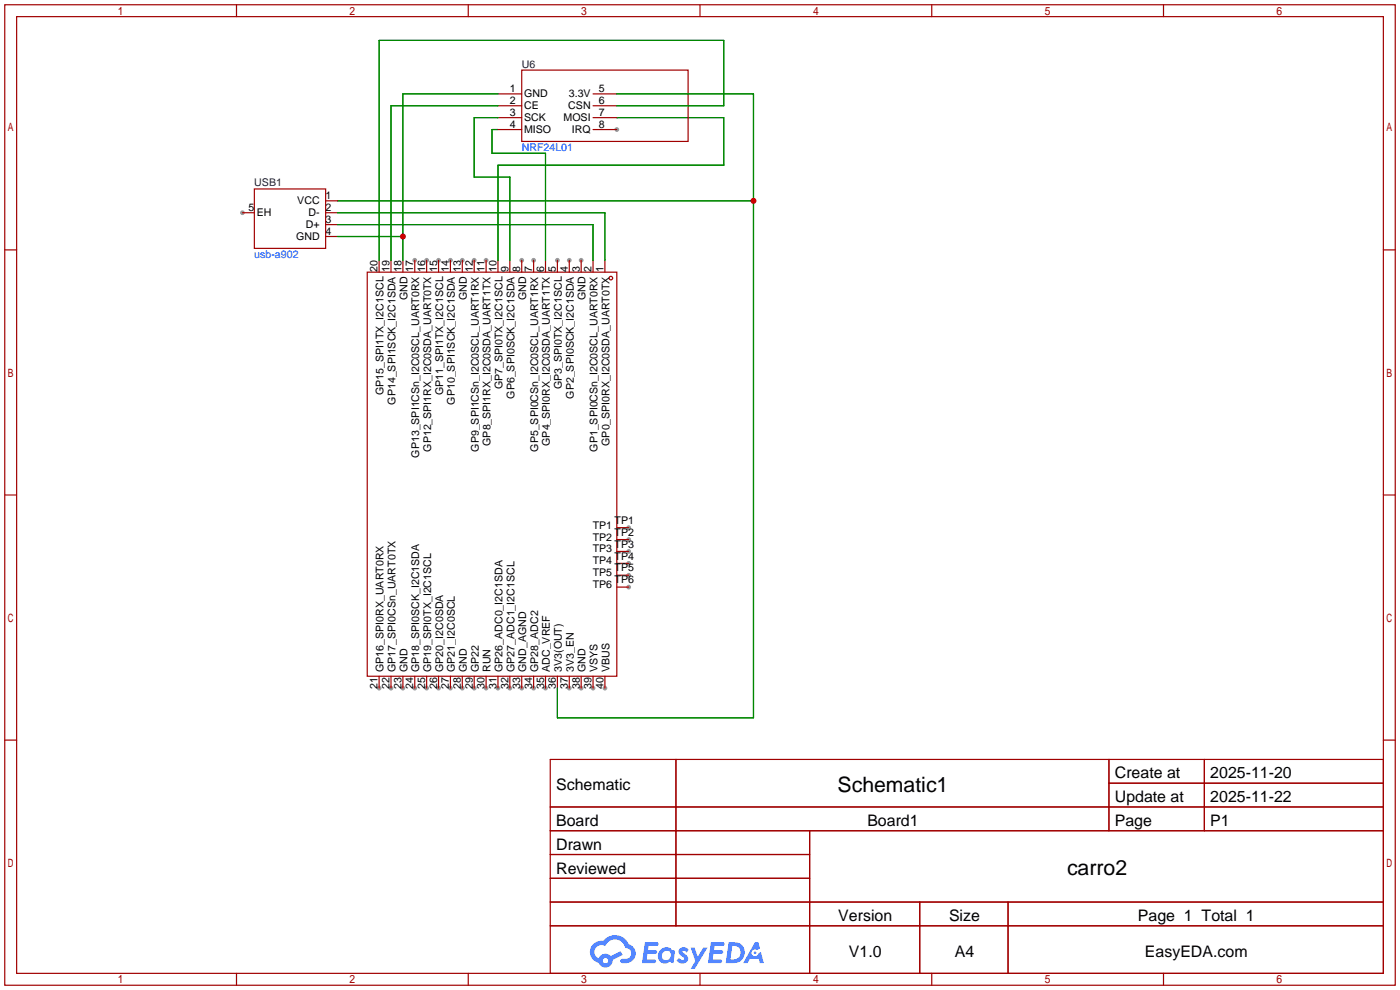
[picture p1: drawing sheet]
<svg xmlns="http://www.w3.org/2000/svg" width="299mm" height="212mm" viewBox="0 0 299 212" stroke-linecap="round" stroke-linejoin="round" font-family="sans-serif">
<g fill="#999">
<circle cx="124.2" cy="55.6" r=".51"/>
<circle cx="121.7" cy="55.6" r=".51"/>
<circle cx="119.1" cy="55.6" r=".51"/>
<circle cx="114" cy="55.6" r=".51"/>
<circle cx="111.5" cy="55.6" r=".51"/>
<circle cx="103.9" cy="55.6" r=".51"/>
<circle cx="101.3" cy="55.6" r=".51"/>
<circle cx="98.8" cy="55.6" r=".51"/>
<circle cx="96.3" cy="55.6" r=".51"/>
<circle cx="93.7" cy="55.6" r=".51"/>
<circle cx="91.2" cy="55.6" r=".51"/>
<circle cx="88.6" cy="55.6" r=".51"/>
<circle cx="81" cy="147.1" r=".51"/>
<circle cx="83.6" cy="147.1" r=".51"/>
<circle cx="86.1" cy="147.1" r=".51"/>
<circle cx="88.6" cy="147.1" r=".51"/>
<circle cx="91.2" cy="147.1" r=".51"/>
<circle cx="93.7" cy="147.1" r=".51"/>
<circle cx="96.3" cy="147.1" r=".51"/>
<circle cx="98.8" cy="147.1" r=".51"/>
<circle cx="101.3" cy="147.1" r=".51"/>
<circle cx="103.9" cy="147.1" r=".51"/>
<circle cx="106.4" cy="147.1" r=".51"/>
<circle cx="109" cy="147.1" r=".51"/>
<circle cx="111.5" cy="147.1" r=".51"/>
<circle cx="114" cy="147.1" r=".51"/>
<circle cx="116.6" cy="147.1" r=".51"/>
<circle cx="121.7" cy="147.1" r=".51"/>
<circle cx="124.2" cy="147.1" r=".51"/>
<circle cx="126.7" cy="147.1" r=".51"/>
<circle cx="129.3" cy="147.1" r=".51"/>
<circle cx="134.4" cy="112.8" r=".51"/>
<circle cx="134.4" cy="115.3" r=".51"/>
<circle cx="134.4" cy="117.9" r=".51"/>
<circle cx="134.4" cy="120.4" r=".51"/>
<circle cx="134.4" cy="122.9" r=".51"/>
<circle cx="134.4" cy="125.5" r=".51"/>
<circle cx="131.8" cy="27.7" r=".51"/>
<circle cx="51.8" cy="45.5" r=".51"/>
</g>
<g fill="none" stroke="#a10000" stroke-width=".25">
<path d="M1 1h297.2v209.6h-297.2zM3.6 3.6h292.1v204.4h-292.1zM50.5 1v2.6M100.1 1v2.6M149.6 1v2.6M199.1 1v2.6M248.7 1v2.6M1 53.4h2.6M295.7 53.4h2.5M1 105.8h2.6M295.7 105.8h2.5M1 158.2h2.6"/>
<path d="M295.7 158.2h2.5M117.6 162.3h178.1v45.7h-178.1zM117.6 172.5h178.1M117.6 177.5h178.1M144.5 162.3v35.6M173 177.5v30.5M237 162.3v15.2M237 167.4h58.7M257.4 162.3v15.2M117.6 182.6h55.4M117.6 192.8h178.1M117.6 187.7h55.4"/>
<path d="M117.6 197.9h178.1M196.6 192.8v15.2M215.4 192.8v15.2M50.5 208v2.6M100.1 208v2.6M149.6 208v2.6M199.1 208v2.6M248.7 208v2.6"/>
</g>
<g fill="#5487ff">
<path d="M145.3 202.7a1.3 1.3 0 0 1 1.9 .3l-.4 .6a.54 .54 0 0 0-.9-.2l.1 .2a1.34 1.34 0 0 1 .9 1.8 1.47 1.47 0 0 1-2.3-.1l.5-.6 .8 .5a.31 .31 0 0 0 .4-.3 .31 .31 0 0 0-.3-.4 1.12 1.12 0 0 1-.7-1.8z"/>
<path d="M147.6 202.5h.9l.6 2 1.2-2h.9l-2.7 4.6h-.9l1-1.7z"/>
<path d="M137.8 201.4h1.7a1.31 1.31 0 0 1 1.2 .2 .4 .4 0 0 1-.3 .5l-1.8 .1-.1 .9h1.6a.4 .4 0 0 1 .4 .4 .4 .4 0 0 1-.5 .4h-1.6l-.2 1.2h1.4a.46 .46 0 0 1 .5 0 .46 .46 0 0 1 .1 .5l-.4 .2h-2.6z"/>
<path d="M151.9 201.4h1.7a1.32 1.32 0 0 1 1.2 .2 .39 .39 0 0 1-.3 .5l-1.8 .1-.1 .9h1.6a.4 .4 0 0 1 .4 .4 .4 .4 0 0 1-.4 .4h-1.7l-.2 1.2h1.4a.46 .46 0 0 1 .5 0 .46 .46 0 0 1 .1 .5l-.4 .2h-2.6z"/>
<path d="M161.3 201.4h.8l.3 1.3-.6 .4a.75 .75 0 0 0-1.1 .3 .75 .75 0 0 0 .5 1 .75 .75 0 0 0 .9-.7l.5-.2 .6 2.3h-.8l-.3-.9h-1.8l-.5 .9h-1z"/>
<path d="M155.7 201.4l-.6 4.4h1.5a2.27 2.27 0 0 0 2.6-2.2 2.27 2.27 0 0 0-2.7-2.2zM156.5 202.1a1.5 1.5 0 0 1 1.8 1.6 1.5 1.5 0 0 1-1.9 1.4h-.3z"/>
<path d="M141.2 203a1.6 1.6 0 0 0-.3 2.3 1.6 1.6 0 0 0 2.3 .2l.7 .3 .3-2.4-.1-.3-.5-.1a1.58 1.58 0 0 0-2.4 0zM141.8 203.5a.98 .98 0 0 1 1.6 .4 .98 .98 0 0 1-1.1 1.3 .94 .94 0 0 1-.9-.7 .94 .94 0 0 1 .4-1z"/>
<path d="M126.8 201.8a2.37 2.37 0 0 0 1.1 4 1.54 1.54 0 0 0 1.8 1 1.54 1.54 0 0 0 1.2-1.6l2.2-1.1-.5-.8-2 1a1.57 1.57 0 0 0-2.7 .5 1.5 1.5 0 0 1-.7-2.1 1.5 1.5 0 0 1 2.2-.5 2.23 2.23 0 0 1 2.3-1.4 2.23 2.23 0 0 1 2 1.8 1.16 1.16 0 0 1 1.2 1.1 1.16 1.16 0 0 1-1.1 1.2h-.7a.47 .47 0 0 0-.5 .4 .47 .47 0 0 0 .4 .5 2.17 2.17 0 0 0 2.5-.9 2.17 2.17 0 0 0-.3-2.7l-.8-.4a3.2 3.2 0 0 0-5.5-.7l-1.1 .1zM128.8 205.3a.6 .6 0 0 1 1.2 0 .6 .6 0 0 1-1.2 0z"/>
<circle cx="161.4" cy="203.6" r=".28"/>
</g>
<g fill="none" stroke="#a10000" stroke-width=".25">
<path d="M111.5 15h35.6v15.2h-35.6zM106.4 20.1h5.1M106.4 22.6h5.1M106.4 25.1h5.1M106.4 27.7h5.1M126.7 20.1h5.1M126.7 22.6h5.1M126.7 25.1h5.1M126.7 27.7h5.1M51.8 45.5h2.6M54.4 40.4h15.2v12.7h-15.2zM69.6 45.5h2.5"/>
<path d="M69.6 50.5h2.5M69.6 48h2.5M69.6 42.9h2.5M78.5 58.2h53.3v86.3h-53.3zM81 55.6v2.6M83.6 55.6v2.6M86.1 55.6v2.6M88.6 55.6v2.6M91.2 55.6v2.6M93.7 55.6v2.6M96.3 55.6v2.6M98.8 55.6v2.6"/>
<path d="M101.3 55.6v2.6M103.9 55.6v2.6M106.4 55.6v2.6M109 55.6v2.6M111.5 55.6v2.6M114 55.6v2.6M116.6 55.6v2.6M119.1 55.6v2.6M121.7 55.6v2.6M124.2 55.6v2.6M126.7 55.6v2.6M129.3 55.6v2.6"/>
<path d="M131.8 112.8h2.6M131.8 115.3h2.6M131.8 117.9h2.6M131.8 120.4h2.6M131.8 122.9h2.6M131.8 125.5h2.6M81 144.5v2.6M83.6 144.5v2.6M86.1 144.5v2.6M88.6 144.5v2.6M91.2 144.5v2.6M93.7 144.5v2.6"/>
<path d="M96.3 144.5v2.6M98.8 144.5v2.6M101.3 144.5v2.6M103.9 144.5v2.6M106.4 144.5v2.6M109 144.5v2.6M111.5 144.5v2.6M114 144.5v2.6M116.6 144.5v2.6M119.1 144.5v2.6M121.7 144.5v2.6M124.2 144.5v2.6"/>
<path d="M126.7 144.5v2.6M129.3 144.5v2.6"/>
<circle cx="130.6" cy="59.4" r=".38"/>
</g>
<path d="M106.4 27.7h-1.2v5.1h11.4v22.8M106.4 25.1h-5.1v12.7h7.7v17.8M106.4 22.6h-22.8v33M106.4 20.1h-20.3v35.5M131.8 22.6h22.9v-14h-73.7v47M131.8 25.1h22.9v10.2h-48.3v20.3M131.8 20.1h29.2v133.3h-41.9v-6.3M72.1 42.9h88.9M72.1 50.5h14M72.1 45.5h57.2v10.1M72.1 48h54.6v7.6" fill="none" stroke="#008700" stroke-width=".25"/>
<g fill="#c00">
<circle cx="161" cy="42.9" r=".63"/>
<circle cx="86.1" cy="50.5" r=".63"/>
</g>
<g font-size="4.5">
<text x="179" y="169.2">Schematic1</text>
<text x="228" y="187">carro2</text>
</g>
<g font-size="3.4">
<text x="238.3" y="166.4">Create at</text>
<text x="258.7" y="166.4">2025-11-20</text>
<text x="118.9" y="168.9">Schematic</text>
<text x="238.3" y="171.4">Update at</text>
<text x="258.7" y="171.4">2025-11-22</text>
<text x="118.9" y="176.5">Board</text>
<text x="185.4" y="176.5">Board1</text>
<text x="238.3" y="176.5">Page</text>
<text x="258.7" y="176.5">P1</text>
<text x="118.9" y="181.6">Drawn</text>
<text x="118.9" y="186.7">Reviewed</text>
<text x="179.2" y="196.8">Version</text>
<text x="202.8" y="196.8">Size</text>
<text x="243.2" y="196.8">Page 1 Total 1</text>
<text x="181.4" y="204.5">V1.0</text>
<text x="204.1" y="204.5">A4</text>
<text x="244.7" y="204.5">EasyEDA.com</text>
</g>
<g font-size="2.3" fill="#000080">
<text x="111.5" y="14.4">U6</text>
<text x="54.4" y="39.8">USB1</text>
</g>
<g font-size="2.3">
<text x="109" y="19.8">1</text>
<text x="109" y="22.3">2</text>
<text x="112" y="20.8">GND</text>
<text x="112" y="23.3">CE</text>
<text x="121.5" y="23.3">CSN</text>
<text x="121.6" y="20.8">3.3V</text>
<text x="128" y="19.8">5</text>
<text x="128" y="22.3">6</text>
<text x="109" y="24.8">3</text>
<text x="109" y="27.4">4</text>
<text x="112" y="25.9">SCK</text>
<text x="112" y="28.4">MISO</text>
<text x="120.4" y="25.9">MOSI</text>
<text x="122.2" y="28.4">IRQ</text>
<text x="128" y="24.8">7</text>
<text x="128" y="27.4">8</text>
<text x="53.1" y="45.2">5</text>
<text x="54.9" y="46.2">EH</text>
<text x="63.5" y="43.6">VCC</text>
<text x="65.9" y="46.2">D-</text>
<text x="69.6" y="47.7">3</text>
<text x="69.6" y="45.2">2</text>
<text x="69.6" y="42.6">1</text>
<text x="63.3" y="51.3">GND</text>
<text x="65.4" y="48.7">D+</text>
<text x="69.6" y="50.2">4</text>
<text x="80.7" y="58" transform="rotate(-90 80.7 58)">20</text>
<text x="83.3" y="58" transform="rotate(-90 83.3 58)">19</text>
<text x="85.8" y="58" transform="rotate(-90 85.8 58)">18</text>
<text x="88.3" y="58" transform="rotate(-90 88.3 58)">17</text>
<text x="90.9" y="58" transform="rotate(-90 90.9 58)">16</text>
<text x="93.4" y="58" transform="rotate(-90 93.4 58)">15</text>
<text x="96" y="58" transform="rotate(-90 96 58)">14</text>
<text x="98.5" y="58" transform="rotate(-90 98.5 58)">13</text>
<text x="101" y="58" transform="rotate(-90 101 58)">12</text>
<text x="103.6" y="58" transform="rotate(-90 103.6 58)">11</text>
<text x="106.1" y="58" transform="rotate(-90 106.1 58)">10</text>
<text x="108.7" y="58" transform="rotate(-90 108.7 58)">9</text>
<text x="111.2" y="58" transform="rotate(-90 111.2 58)">8</text>
<text x="113.7" y="58" transform="rotate(-90 113.7 58)">7</text>
<text x="116.3" y="58" transform="rotate(-90 116.3 58)">6</text>
<text x="118.8" y="58" transform="rotate(-90 118.8 58)">5</text>
<text x="121.4" y="58" transform="rotate(-90 121.4 58)">4</text>
<text x="123.9" y="58" transform="rotate(-90 123.9 58)">3</text>
<text x="126.4" y="58" transform="rotate(-90 126.4 58)">2</text>
<text x="129" y="58" transform="rotate(-90 129 58)">1</text>
<text x="87.1" y="64.1" transform="rotate(-90 87.1 64.1)">GND</text>
<text x="99.8" y="64.1" transform="rotate(-90 99.8 64.1)">GND</text>
<text x="112.5" y="64.1" transform="rotate(-90 112.5 64.1)">GND</text>
<text x="125.2" y="64.1" transform="rotate(-90 125.2 64.1)">GND</text>
<text x="107.4" y="83.2" transform="rotate(-90 107.4 83.2)">GP7_SPI0TX_I2C1SCL</text>
<text x="120.1" y="83.2" transform="rotate(-90 120.1 83.2)">GP3_SPI0TX_I2C1SCL</text>
<text x="82" y="84.4" transform="rotate(-90 82 84.4)">GP15_SPI1TX_I2C1SCL</text>
<text x="84.5" y="86.5" transform="rotate(-90 84.5 86.5)">GP14_SPI1SCK_I2C1SDA</text>
<text x="94.7" y="84.4" transform="rotate(-90 94.7 84.4)">GP11_SPI1TX_I2C1SCL</text>
<text x="97.2" y="86.5" transform="rotate(-90 97.2 86.5)">GP10_SPI1SCK_I2C1SDA</text>
<text x="109.9" y="85.2" transform="rotate(-90 109.9 85.2)">GP6_SPI0SCK_I2C1SDA</text>
<text x="122.6" y="85.2" transform="rotate(-90 122.6 85.2)">GP2_SPI0SCK_I2C1SDA</text>
<text x="104.8" y="95.3" transform="rotate(-90 104.8 95.3)">GP8_SPI1RX_I2C0SDA_UART1TX</text>
<text x="117.5" y="95.3" transform="rotate(-90 117.5 95.3)">GP4_SPI0RX_I2C0SDA_UART1TX</text>
<text x="130.2" y="95.3" transform="rotate(-90 130.2 95.3)">GP0_SPI0RX_I2C0SDA_UART0TX</text>
<text x="89.6" y="97.8" transform="rotate(-90 89.6 97.8)">GP13_SPI1CSn_I2C0SCL_UART0RX</text>
<text x="92.1" y="96.5" transform="rotate(-90 92.1 96.5)">GP12_SPI1RX_I2C0SDA_UART0TX</text>
<text x="102.3" y="96.5" transform="rotate(-90 102.3 96.5)">GP9_SPI1CSn_I2C0SCL_UART1RX</text>
<text x="115" y="96.5" transform="rotate(-90 115 96.5)">GP5_SPI0CSn_I2C0SCL_UART1RX</text>
<text x="127.7" y="96.5" transform="rotate(-90 127.7 96.5)">GP1_SPI0CSn_I2C0SCL_UART0RX</text>
<text x="126.7" y="113">TP1</text>
<text x="131.3" y="112">TP1</text>
<text x="126.7" y="115.5">TP2</text>
<text x="126.7" y="118.1">TP3</text>
<text x="131.3" y="114.5">TP2</text>
<text x="131.3" y="117.1">TP3</text>
<text x="131.3" y="119.6">TP4</text>
<text x="126.7" y="120.6">TP4</text>
<text x="126.7" y="123.2">TP5</text>
<text x="126.7" y="125.7">TP6</text>
<text x="131.3" y="122.1">TP5</text>
<text x="131.3" y="124.7">TP6</text>
<text x="82" y="143.6" transform="rotate(-90 82 143.6)">GP16_SPI0RX_UART0RX</text>
<text x="84.5" y="143.6" transform="rotate(-90 84.5 143.6)">GP17_SPI0CSn_UART0TX</text>
<text x="87.1" y="143.6" transform="rotate(-90 87.1 143.6)">GND</text>
<text x="89.6" y="143.6" transform="rotate(-90 89.6 143.6)">GP18_SPI0SCK_I2C1SDA</text>
<text x="92.1" y="143.6" transform="rotate(-90 92.1 143.6)">GP19_SPI0TX_I2C1SCL</text>
<text x="94.7" y="143.6" transform="rotate(-90 94.7 143.6)">GP20_I2C0SDA</text>
<text x="97.2" y="143.6" transform="rotate(-90 97.2 143.6)">GP21_I2C0SCL</text>
<text x="99.8" y="143.6" transform="rotate(-90 99.8 143.6)">GND</text>
<text x="102.3" y="143.6" transform="rotate(-90 102.3 143.6)">GP22</text>
<text x="104.8" y="143.6" transform="rotate(-90 104.8 143.6)">RUN</text>
<text x="107.4" y="143.6" transform="rotate(-90 107.4 143.6)">GP26_ADC0_I2C1SDA</text>
<text x="109.9" y="143.6" transform="rotate(-90 109.9 143.6)">GP27_ADC1_I2C1SCL</text>
<text x="112.5" y="143.6" transform="rotate(-90 112.5 143.6)">GND_AGND</text>
<text x="115" y="143.6" transform="rotate(-90 115 143.6)">GP28_ADC2</text>
<text x="117.5" y="143.6" transform="rotate(-90 117.5 143.6)">ADC_VREF</text>
<text x="120.1" y="143.6" transform="rotate(-90 120.1 143.6)">3V3(OUT)</text>
<text x="122.6" y="143.6" transform="rotate(-90 122.6 143.6)">3V3_EN</text>
<text x="125.2" y="143.6" transform="rotate(-90 125.2 143.6)">GND</text>
<text x="127.7" y="143.6" transform="rotate(-90 127.7 143.6)">VSYS</text>
<text x="130.2" y="143.6" transform="rotate(-90 130.2 143.6)">VBUS</text>
<text x="80.7" y="147.2" transform="rotate(-90 80.7 147.2)">21</text>
<text x="83.3" y="147.2" transform="rotate(-90 83.3 147.2)">22</text>
<text x="85.8" y="147.2" transform="rotate(-90 85.8 147.2)">23</text>
<text x="88.3" y="147.2" transform="rotate(-90 88.3 147.2)">24</text>
<text x="90.9" y="147.2" transform="rotate(-90 90.9 147.2)">25</text>
<text x="93.4" y="147.2" transform="rotate(-90 93.4 147.2)">26</text>
<text x="96" y="147.2" transform="rotate(-90 96 147.2)">27</text>
<text x="98.5" y="147.2" transform="rotate(-90 98.5 147.2)">28</text>
<text x="101" y="147.2" transform="rotate(-90 101 147.2)">29</text>
<text x="103.6" y="147.2" transform="rotate(-90 103.6 147.2)">30</text>
<text x="106.1" y="147.2" transform="rotate(-90 106.1 147.2)">31</text>
<text x="108.7" y="147.2" transform="rotate(-90 108.7 147.2)">32</text>
<text x="111.2" y="147.2" transform="rotate(-90 111.2 147.2)">33</text>
<text x="113.7" y="147.2" transform="rotate(-90 113.7 147.2)">34</text>
<text x="116.3" y="147.2" transform="rotate(-90 116.3 147.2)">35</text>
<text x="118.8" y="147.2" transform="rotate(-90 118.8 147.2)">36</text>
<text x="121.4" y="147.2" transform="rotate(-90 121.4 147.2)">37</text>
<text x="123.9" y="147.2" transform="rotate(-90 123.9 147.2)">38</text>
<text x="126.4" y="147.2" transform="rotate(-90 126.4 147.2)">39</text>
<text x="129" y="147.2" transform="rotate(-90 129 147.2)">40</text>
</g>
<g font-size="2.3" fill="#00f">
<text x="111.5" y="32.2">NRF24L01</text>
<text x="54.4" y="55.1">usb-a902</text>
</g>
</svg>
